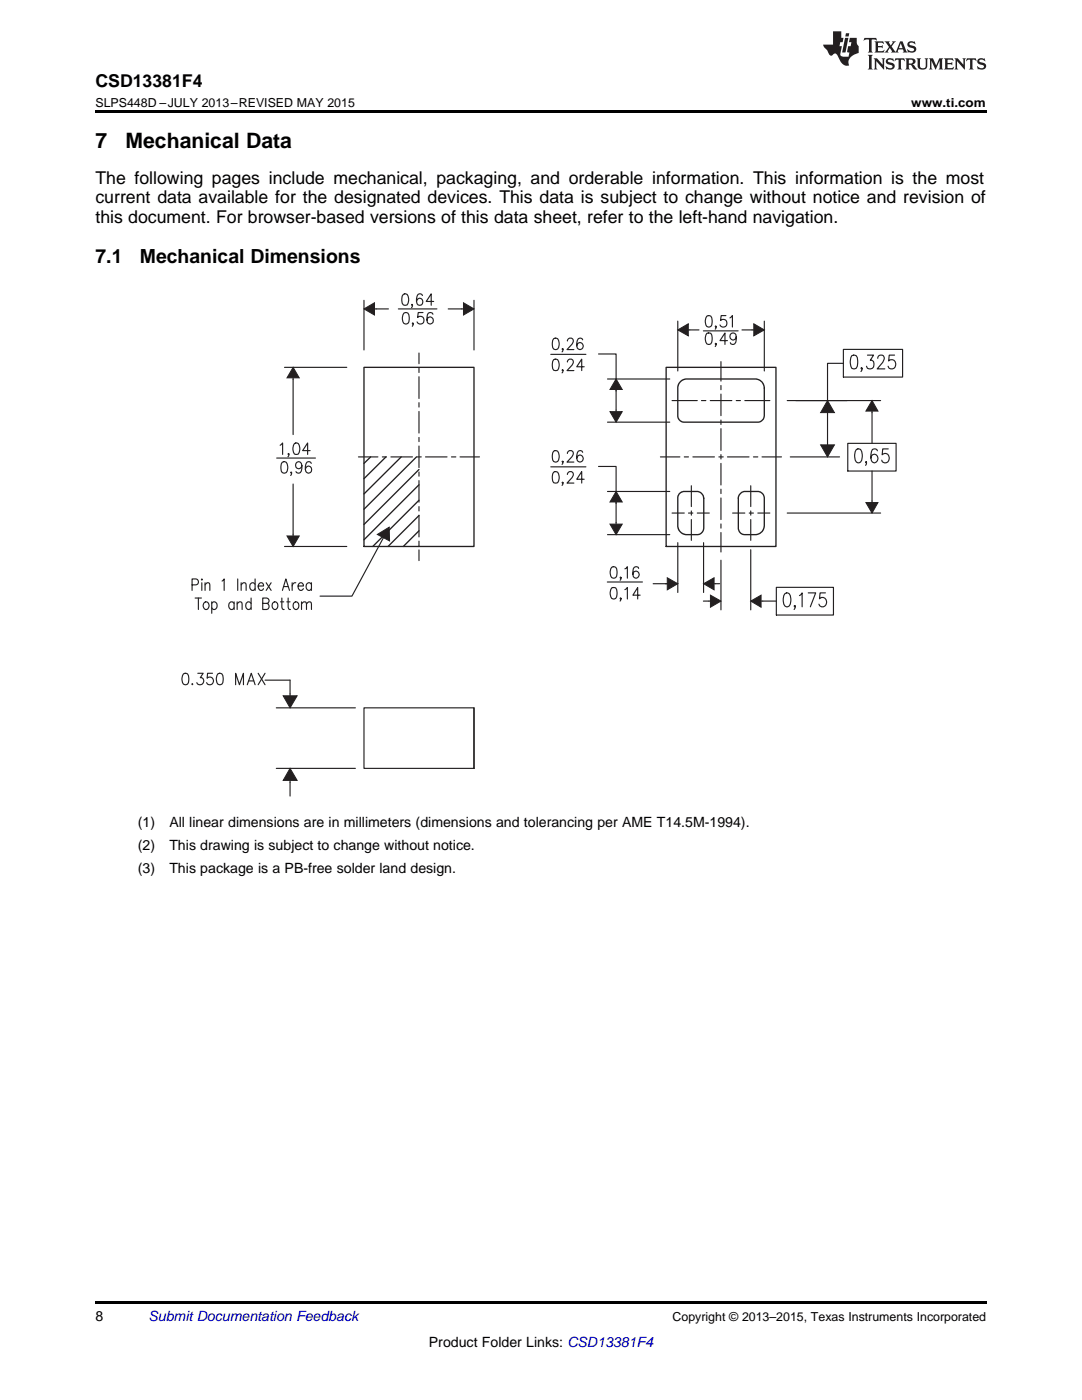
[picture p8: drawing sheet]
<svg xmlns="http://www.w3.org/2000/svg" width="216mm" height="279mm" viewBox="0 0 216 279" stroke-linecap="round" stroke-linejoin="round" font-family="sans-serif">
<path d="M19 259.7h177.8v.5h-177.8z" fill="#000"/>
<path d="M74 91.2l-1.4 1.3M77 91.2l-4.4 4.3M80.1 91.2l-7.5 7.4M83.1 91.2l-10.5 10.4M83.6 93.7l-11 11M83.6 96.8l-11 10.9M83.6 99.8l-9.2 9.3M83.6 102.9l-6.2 6.2M83.6 105.9l-3.1 3.2M83.6 109l-.1 .1" fill="none" stroke="#231f20" stroke-width=".27"/>
<g fill="none" stroke="#231f20" stroke-width=".23">
<path d="M56.8 73.3h12.4M58.5 75.7v11M83.6 70.5v2.1M83.6 73.5v.8M83.6 75.2v4.3M143.9 72.2v3.9M143.9 76.9v.9M143.9 78.6v4.4M58.5 96.6v10M71.5 91.2h3.9M76.3 91.2h.8M78 91.2h4.3"/>
<path d="M83.2 91.2h.9M83.6 80.4v.8M83.6 82.1v4.3M83.6 87.3v.8M83.6 89v4.3M83.6 94.2v.8M83.6 95.9v4.3M84.9 91.2h4.3M90.1 91.2h.9M91.8 91.2h3.9M143.9 83.8v.9M143.9 85.5v4.4"/>
<path d="M143.9 90.7v.9M143.9 92.5v4.3M143.9 97.6v.9M143.9 99.4v4.3M56.8 109.1h12.4M83.6 101.1v.9M83.6 102.8v4.4M83.6 108v.9M83.6 109.7v2.2M143.9 104.6v.8M143.9 106.3v3.9"/>
</g>
<path d="M58.5 73.3l1.2 2.1h-2.4z" fill="#231f20"/>
<path d="M58.5 73.3l1.2 2.1h-2.4z" fill="none" stroke="#231f20" stroke-width=".2"/>
<path d="M58.5 75.4v.3" fill="none" stroke="#231f20" stroke-width=".23"/>
<path d="M57.3 107h2.4l-1.2 2.1z" fill="#231f20"/>
<path d="M57.3 107h2.4l-1.2 2.1z" fill="none" stroke="#231f20" stroke-width=".2"/>
<path d="M72.6 59.9v9.9M94.6 59.9v9.9M75.1 61.7h2.4M89.4 61.7h2.7M58.5 106.6v.4" fill="none" stroke="#231f20" stroke-width=".23"/>
<path d="M72.6 61.7l2.1-1.3v2.5z" fill="#231f20"/>
<path d="M72.6 61.7l2.1-1.3v2.5z" fill="none" stroke="#231f20" stroke-width=".2"/>
<path d="M74.7 61.7h.4" fill="none" stroke="#231f20" stroke-width=".23"/>
<path d="M92.5 60.4l2.1 1.3-2.1 1.2z" fill="#231f20"/>
<path d="M92.5 60.4l2.1 1.3-2.1 1.2z" fill="none" stroke="#231f20" stroke-width=".2"/>
<g fill="none" stroke="#231f20" stroke-width=".23">
<path d="M92.1 61.7h.4M134.1 79.9h5M135.2 64.1v9.9M137.6 65.8h1.9M140 79.9h.8M141.7 79.9h4.3M146.9 79.9h.8M148 65.8h2.1M148.6 79.9h5M152.5 64.1v9.9M55.2 91.4h7.7M55.9 88.9l.5-.5v2.3"/>
<path d="M56.3 92.3l.5-.2a1.31 1.31 0 0 1 .5 1.9 .62 .62 0 0 1-.6 .4 .62 .62 0 0 1-.6-.4 2.37 2.37 0 0 1 .2-1.7zM57.6 90.6h-.1l.1-.1v.1l-.1 .5M58.2 94.3l-.1 .1-.1-.1 .1-.1 .1 .1-.2 .6M58.8 88.5l.4-.1a1.36 1.36 0 0 1 .5 1.9 .65 .65 0 0 1-.9 .3 1.91 1.91 0 0 1 0-2.1zM60.2 92.9a.63 .63 0 0 1-.8 .5 .63 .63 0 0 1-.3-.9 .63 .63 0 0 1 1 0 2.1 2.1 0 0 1-.2 1.8 .59 .59 0 0 1-.8-.2M61.9 89.9h-1.5l1-1.5v2.3M62.1 92.5a.55 .55 0 0 0-.9-.2 1.86 1.86 0 0 0 0 2 .64 .64 0 0 0 .9-.2 .64 .64 0 0 0-.2-.9 .64 .64 0 0 0-.9 .2l-.1 .3M137.9 96.9v4.2M149.8 96.9v4.2M134.1 102.4h2.4M137.4 102.4h.9M137.9 102v.8"/>
<path d="M137.9 103.7v4.1M139.1 102.4h2.4M146.2 102.4h2.4M149.5 102.4h.8M149.8 102v.8M149.8 103.7v4.1M151.2 102.4h2.4M36.6 134.5l.5-.1a1.06 1.06 0 0 1 .6 1.3l-.1 .5a.62 .62 0 0 1-.6 .5 .62 .62 0 0 1-.6-.5 1.97 1.97 0 0 1 .2-1.7zM38.4 136.4v.3l.1-.2M39.5 134.4h1l-.5 .8a.71 .71 0 0 1 .5 1.2 .71 .71 0 0 1-1.2-.2M42.4 134.4h-1l-.1 1a.74 .74 0 0 1 1.1 0 .74 .74 0 0 1-.1 1.1 .74 .74 0 0 1-1.1-.3M43.5 134.5l.5-.1a1.06 1.06 0 0 1 .5 1.3v.5a.62 .62 0 0 1-.6 .5 .62 .62 0 0 1-.6-.5 1.97 1.97 0 0 1 .2-1.7z"/>
<path d="M47 136.7v-2.3l.8 2.3 .8-2.3v2.3M49.3 136.7l.8-2.3 .8 2.3M49.6 135.9h1M51.5 134.4l1.4 2.3M52.9 134.4l-1.4 2.3M72.6 141.3h22v12h-22z"/>
</g>
<path d="M72.6 73.3h22v35.8h-22zM132.9 73.3h21.9v35.8h-21.9zM135.7 76.2l.4-.3 .7-.3h14.1l.5 .2 .7 .5 .4 1v5.7a1.42 1.42 0 0 1-1.1 1.3h-15.1a1.38 1.38 0 0 1-1.1-1.2v-5.9zM135.5 98.6l.8-.5h3a1.49 1.49 0 0 1 1.1 1.3v6.1a1.42 1.42 0 0 1-1.1 1.2h-2.7l-.7-.4-.5-.6-.2-.6v-5.9zM147.6 98.7l.4-.4 .5-.2h2.9a1.43 1.43 0 0 1 1.1 1.2v5.7l-.2 .7-.6 .7-.6 .3h-2.6a1.36 1.36 0 0 1-1.2-1.1v-6.4zM94.6 141.3v12" fill="none" stroke="#231f20" stroke-width=".27"/>
<path d="M135.2 65.8l2.1-1.2v2.4z" fill="#231f20"/>
<path d="M135.2 65.8l2.1-1.2v2.4z" fill="none" stroke="#231f20" stroke-width=".2"/>
<path d="M137.3 65.8h.3" fill="none" stroke="#231f20" stroke-width=".23"/>
<path d="M150.4 64.6l2.1 1.2-2.1 1.2z" fill="#231f20"/>
<path d="M150.4 64.6l2.1 1.2-2.1 1.2z" fill="none" stroke="#231f20" stroke-width=".2"/>
<g fill="none" stroke="#231f20" stroke-width=".23">
<path d="M80.5 58.8l.4-.2a1.31 1.31 0 0 1 .5 1.9 .66 .66 0 0 1-.9 .3 1.91 1.91 0 0 1 0-2zM84.3 59a.55 .55 0 0 0-.9-.2 1.91 1.91 0 0 0 0 2 .67 .67 0 0 0 1-.6 .67 .67 0 0 0-1-.6l-.3 .6M79.5 61.7h7.7M80.6 62.5l.5-.1a1.08 1.08 0 0 1 .6 1.3l-.1 .5a.62 .62 0 0 1-.6 .5 .62 .62 0 0 1-.6-.5 1.97 1.97 0 0 1 .2-1.7zM82.3 60.8h-.2l.1-.1 .1 .1-.2 .6M82.5 64.5l-.2 .2v-.3a.47 .47 0 0 1 0 .7M84.4 62.4h-.9l-.2 1a.74 .74 0 0 1 1.1 0 .74 .74 0 0 1-.1 1.1 .74 .74 0 0 1-1.1-.3M86.4 62.7a.6 .6 0 0 0-.9-.2 2.08 2.08 0 0 0 0 2 .66 .66 0 0 0 .9-.2 .66 .66 0 0 0-.2-.9 .66 .66 0 0 0-.9 .2l-.1 .3M86.5 60.2h-1.4l.9-1.6v2.3M141 66.5a.69 .69 0 0 1 1 .4 2.36 2.36 0 0 1-.2 1.7l-.5 .1a1.31 1.31 0 0 1-.5-1.8zM142.9 68.6l-.1 .1-.1-.1 .1-.1 .1 .1-.2 .6M145.2 68h-1.5l1-1.5v2.2"/>
<path d="M146.9 67.2a.67 .67 0 0 1-.9 .5 .67 .67 0 0 1-.4-.9 .67 .67 0 0 1 1-.3 1.78 1.78 0 0 1 0 2.1 .56 .56 0 0 1-.9-.2M150.1 65.8h.3M157.1 79.9h18.6M174 82.3v6.2M174 94v6M157.1 102.4h18.6"/>
</g>
<path d="M172.8 100.3h2.4l-1.2 2.1z" fill="#231f20"/>
<path d="M172.8 100.3h2.4l-1.2 2.1z" fill="none" stroke="#231f20" stroke-width=".2"/>
<path d="M174 100v.3" fill="none" stroke="#231f20" stroke-width=".23"/>
<path d="M174 79.9l1.2 2.1h-2.4z" fill="#231f20"/>
<path d="M174 79.9l1.2 2.1h-2.4z" fill="none" stroke="#231f20" stroke-width=".2"/>
<path d="M121.2 75.6h12.4M174 82v.3" fill="none" stroke="#231f20" stroke-width=".23"/>
<path d="M122.9 75.6l1.3 2.1h-2.5z" fill="#231f20"/>
<path d="M122.9 75.6l1.3 2.1h-2.5z" fill="none" stroke="#231f20" stroke-width=".2"/>
<path d="M122.9 77.7v.3M121.2 98.1h12.4" fill="none" stroke="#231f20" stroke-width=".23"/>
<path d="M122.9 98.1l1.3 2.1h-2.5z" fill="#231f20"/>
<path d="M122.9 98.1l1.3 2.1h-2.5z" fill="none" stroke="#231f20" stroke-width=".2"/>
<path d="M122.9 98.1v6.2M121.2 106.7h12.4" fill="none" stroke="#231f20" stroke-width=".23"/>
<path d="M121.7 104.6h2.5l-1.3 2.1z" fill="#231f20"/>
<path d="M121.7 104.6h2.5l-1.3 2.1z" fill="none" stroke="#231f20" stroke-width=".2"/>
<path d="M122.9 75.6v6.2M121.2 84.3h12.4M122.9 104.3v.3" fill="none" stroke="#231f20" stroke-width=".23"/>
<path d="M121.7 82.2h2.5l-1.3 2.1z" fill="#231f20"/>
<path d="M121.7 82.2h2.5l-1.3 2.1z" fill="none" stroke="#231f20" stroke-width=".2"/>
<path d="M110.5 90l.5-.1a1.31 1.31 0 0 1 .5 1.9 .62 .62 0 0 1-.6 .4 .62 .62 0 0 1-.6-.4 2.36 2.36 0 0 1 .2-1.8zM112.3 92.1v.1l-.2-.1h.2l-.2 .6M113.2 90.5v-.1a.63 .63 0 0 1 1-.4l.1 .2a.87 .87 0 0 1-.2 .9l-1 1.1h1.4M116.3 90.3l-.1-.3-.5-.1a1.39 1.39 0 0 0-.5 2 .65 .65 0 0 0 1 0 .65 .65 0 0 0-.2-1 .65 .65 0 0 0-.9 .6M122.9 81.8v.4M130.3 116.5h4.9M135.2 108.3v9.9" fill="none" stroke="#231f20" stroke-width=".23"/>
<path d="M140.4 116.5l2.1-1.2v2.4z" fill="#231f20"/>
<path d="M140.4 116.5l2.1-1.2v2.4z" fill="none" stroke="#231f20" stroke-width=".2"/>
<path d="M142.5 116.5h.3M143.9 111.8v9.9" fill="none" stroke="#231f20" stroke-width=".23"/>
<path d="M149.8 120l2.1-1.2v2.4z" fill="#231f20"/>
<path d="M149.8 120l2.1-1.2v2.4z" fill="none" stroke="#231f20" stroke-width=".2"/>
<path d="M140.4 108.3v9.9M151.9 120h.3" fill="none" stroke="#231f20" stroke-width=".23"/>
<path d="M133.1 115.3l2.1 1.2-2.1 1.2z" fill="#231f20"/>
<path d="M133.1 115.3l2.1 1.2-2.1 1.2z" fill="none" stroke="#231f20" stroke-width=".2"/>
<path d="M132.8 116.5h.3M149.8 109.7v12" fill="none" stroke="#231f20" stroke-width=".23"/>
<path d="M141.8 118.8l2.1 1.2-2.1 1.2z" fill="#231f20"/>
<path d="M141.8 118.8l2.1 1.2-2.1 1.2z" fill="none" stroke="#231f20" stroke-width=".2"/>
<g fill="none" stroke="#231f20" stroke-width=".23">
<path d="M158.8 79.9h10.2M168.3 69.7h11.8v5.6h-11.8zM168.3 72.5h-3.2v7.4M170 71l.3-.1 .5 .1a2.69 2.69 0 0 1 0 2.5l-.3 .1-.5-.1a2.69 2.69 0 0 1 0-2.5zM172 73.5l-.1 .1-.1-.1 .1-.1a.56 .56 0 0 1-.1 .8M173.1 70.9h1.2l-.6 1h.3a.88 .88 0 0 1 .3 1.3 .88 .88 0 0 1-1.3 .2l-.1-.3M175.1 71.5l.2-.4a.72 .72 0 0 1 1-.1 .96 .96 0 0 1-.2 1.3l-1.1 1.3h1.6M178.5 70.9h-1.1l-.1 1.2a.9 .9 0 0 1 1.5 .4 .9 .9 0 0 1-1.1 1.1l-.3-.1-.2-.4M131.8 91.2h3.9M136.5 91.2h.9M138.3 91.2h4.3M143.4 91.2h.9"/>
<path d="M145.2 91.2h4.3M150.3 91.2h.9M152.1 91.2h3.8M157.7 91.2h9.8M165.1 82.7v5.7M169.2 88.5h9.6v5.5h-9.6zM170.9 89.7l.5-.1a1.35 1.35 0 0 1 .7 1.5l-.2 .7-.2 .4-.5 .2a1.38 1.38 0 0 1-.7-1.6zM172.9 92.2l-.1 .2-.1-.2 .1-.1 .1 .1-.2 .7M175.1 90a.64 .64 0 0 0-1-.3 2.69 2.69 0 0 0 0 2.5 .82 .82 0 0 0 1.1-.5 .82 .82 0 0 0-.7-1 .7 .7 0 0 0-.7 .7M177.2 89.6h-1.1l-.1 1.2a.87 .87 0 0 1 1.2 0 .87 .87 0 0 1 0 1.2 .87 .87 0 0 1-1.2 .1l-.1-.3M122.1 113.2a.65 .65 0 0 1 .9 .3 2.36 2.36 0 0 1-.1 1.8 .65 .65 0 0 1-1-.3 1.97 1.97 0 0 1 .2-1.8zM123.9 115.3l-.1 .1-.1-.1 .1-.1 .1 .1-.2 .5"/>
<path d="M124.7 113.5l.5-.4v2.3M127.4 113.4v-.2a.65 .65 0 0 0-1 .3 1.99 1.99 0 0 0 .2 1.8 .66 .66 0 0 0 .8-.2 .66 .66 0 0 0-.1-.9 .66 .66 0 0 0-.9 .1l-.1 .3M141.5 120h.3M152.2 120h2.7M154.9 117.2h11.4v5.5h-11.4zM156.6 118.5l.6-.2a1.38 1.38 0 0 1 .6 1.6l-.3 1.1-.6 .1a1.38 1.38 0 0 1-.6-1.6zM159.5 118.9l.6-.6v2.8M161.3 118.3h1.5l-1.1 2.8M164.7 118.3h-1.1l-.1 1.2a.87 .87 0 0 1 1.2 .1 .87 .87 0 0 1 0 1.2 .87 .87 0 0 1-1.2 0l-.1-.2M158.7 121l-.1 .1-.1-.1 .1-.2a.57 .57 0 0 1-.1 .8"/>
</g>
<path d="M163.8 88.8h2.7l-1.4 2.4z" fill="#231f20"/>
<path d="M163.8 88.8h2.7l-1.4 2.4z" fill="none" stroke="#231f20" stroke-width=".2"/>
<path d="M165.1 88.4v.4" fill="none" stroke="#231f20" stroke-width=".23"/>
<path d="M165.1 79.9l1.4 2.4h-2.7z" fill="#231f20"/>
<path d="M165.1 79.9l1.4 2.4h-2.7z" fill="none" stroke="#231f20" stroke-width=".2"/>
<g fill="none" stroke="#231f20" stroke-width=".23">
<path d="M109.9 70.7h7M110.5 67.6l.5-.1a1.31 1.31 0 0 1 .5 1.8 .62 .62 0 0 1-.6 .5 .62 .62 0 0 1-.6-.5 2.36 2.36 0 0 1 .2-1.7zM110.5 71.8l.5-.1a1.31 1.31 0 0 1 .5 1.8 .69 .69 0 0 1-1 .4 2.14 2.14 0 0 1 0-2.1zM112.3 69.7v.1l-.2-.1h.2l-.2 .5M112.3 73.9h-.2l.2-.1v.1l-.2 .5M113.2 68.1v-.2a.63 .63 0 0 1 1-.3l.1 .1a.87 .87 0 0 1-.2 1l-1 1.1h1.4M113.2 72.2v-.1a.63 .63 0 0 1 1-.3l.1 .1a.86 .86 0 0 1-.2 1l-1 1.1h1.4M116.3 67.8l-.1-.2-.5-.1a1.39 1.39 0 0 0-.5 2 .65 .65 0 0 0 1 0 .65 .65 0 0 0-.2-1 .65 .65 0 0 0-.9 .5M116.6 73.2h-1.5l1-1.5v2.3M119.4 70.6h3.5v6.2M140.4 66h6.9M141 63.1l.5-.1a1.06 1.06 0 0 1 .6 1.3l-.1 .6a.62 .62 0 0 1-.6 .4 .62 .62 0 0 1-.6-.4 1.97 1.97 0 0 1 .2-1.8z"/>
<path d="M142.9 65.2l-.1 .1-.1-.1 .1-.2 .1 .2-.2 .5M144.8 63h-.9l-.1 1a.74 .74 0 0 1 1.1 0 .74 .74 0 0 1-.2 1.1 .74 .74 0 0 1-1-.2M145.6 63.4l.5-.4v2.3M109.9 93.2h7M110.5 94.2l.5-.1a1.31 1.31 0 0 1 .5 1.9 .69 .69 0 0 1-1 .3 2.14 2.14 0 0 1 0-2.1zM112.3 96.3h-.2l.2-.1v.1l-.2 .6M113.2 94.7v-.1a.63 .63 0 0 1 1-.4l.1 .1a.86 .86 0 0 1-.2 1l-1 1.1h1.4M116.6 95.6h-1.5l1-1.5v2.3M119.4 93.1h3.5v6.1M165.1 82.3v.4M121.2 116.1h7M122.1 117.3a.69 .69 0 0 1 .9 .4 2.36 2.36 0 0 1-.1 1.7l-.5 .1a1.31 1.31 0 0 1-.5-1.8z"/>
<path d="M123.9 119.4l-.1 .1-.1-.1 .1-.1 .1 .1-.2 .6M124.7 117.7l.5-.4v2.2M127.7 118.8h-1.4l.9-1.5v2.2M57.9 135.7v2.8M55.1 141.3h15.8M55.1 153.3h15.8M57.9 156.1v2.8"/>
</g>
<path d="M56.5 138.9h2.8l-1.4 2.4z" fill="#231f20"/>
<path d="M56.5 138.9h2.8l-1.4 2.4z" fill="none" stroke="#231f20" stroke-width=".2"/>
<path d="M57.9 138.5v.4" fill="none" stroke="#231f20" stroke-width=".23"/>
<path d="M57.9 153.3l1.4 2.4h-2.8z" fill="#231f20"/>
<path d="M57.9 153.3l1.4 2.4h-2.8z" fill="none" stroke="#231f20" stroke-width=".2"/>
<path d="M140.4 120h1.1M142.8 116.5h.8M52.9 135.7h5M57.9 155.7v.4" fill="none" stroke="#231f20" stroke-width=".23"/>
<path d="M75.3 106.7l2.4-1.5v2.8z" fill="#231f20"/>
<path d="M75.3 106.7l2.4-1.5v2.8z" fill="none" stroke="#231f20" stroke-width=".2"/>
<g fill="none" stroke="#231f20" stroke-width=".23">
<path d="M38.3 116.7l1.1-.1a.61 .61 0 0 0 .2-.6 .61 .61 0 0 0-.5-.5h-.8v2.3M38.9 119.4h1.3M39.6 119.4v2.2M40.3 115.5l.1 .2-.1 .1zM40.3 116.3v1.5M40.9 116.7l.4-.4 .5 .1 .1 1.4M40.9 116.3v1.5M44.3 116l.4-.5v2.3M47.4 115.5v2.3M48.1 116.7l.5-.4 .4 .1 .1 1.4M48.1 116.3v1.5M50.1 119.4v2.2"/>
<path d="M50.9 116.6a.54 .54 0 0 0-.5-.3 .54 .54 0 0 0-.5 .3 .71 .71 0 0 0 0 .9 .71 .71 0 0 0 .8 .2l.2-.2M50.9 115.5v2.3M51.5 117h1.1v-.3a.49 .49 0 0 0-.5-.4 .49 .49 0 0 0-.5 .3 .78 .78 0 0 0 .6 1.2l.4-.3M53.1 116.3l1 1.5M54.1 116.3l-1 1.5M56.2 119.4v1.8l.2 .3 .3 .1M56.4 117.8l.6-2.3 .8 2.3M56.6 117.1h.9M57.5 119.4v1.8l.1 .3 .4 .1M58.3 116.3v1.5M59 116.3a.64 .64 0 0 0-.7 .7M59.5 117h1v-.3a.52 .52 0 0 0-.4-.4 .52 .52 0 0 0-.5 .3 .78 .78 0 0 0 .6 1.2l.3-.3"/>
<path d="M62.1 116.6a.54 .54 0 0 0-.4-.3 .54 .54 0 0 0-.5 .3 .71 .71 0 0 0-.1 .9 .71 .71 0 0 0 .9 .2l.1-.2M62.1 116.3v1.5M76.5 107.3l-6.3 11.7h-6.3M40.8 120.2a.5 .5 0 0 1 .8 .2 .78 .78 0 0 1-.6 1.2l-.2-.1a.9 .9 0 0 1 0-1.3zM42.3 120.4a.54 .54 0 0 1 .4-.3 .54 .54 0 0 1 .5 .3 .72 .72 0 0 1 0 .9 .72 .72 0 0 1-.8 .2l-.1-.2M42.3 120.1v2.3M46.7 120.4l-.2-.2a.72 .72 0 0 0-.9 .4 .72 .72 0 0 0 .3 .9l.5 .1 .3-.3M46.7 120.1v1.5M47.3 120.5l.5-.4 .4 .1 .1 1.4M47.3 120.1v1.5M50.1 120.4a.55 .55 0 0 0-.5-.3 .55 .55 0 0 0-.5 .3 .78 .78 0 0 0 .6 1.2l.4-.3M52.4 120.4h.8a.54 .54 0 0 0 .5-.5 .54 .54 0 0 0-.5-.5h-.8v2.2h.8a.63 .63 0 0 0 .5-.6 .63 .63 0 0 0-.5-.6"/>
<path d="M54.4 120.4a.55 .55 0 0 1 .5-.3 .55 .55 0 0 1 .5 .3 .78 .78 0 0 1-.6 1.2 .86 .86 0 0 1-.4-1.2zM56 120.1h.6M57.2 120.1h.7M58.6 120.4a.55 .55 0 0 1 .5-.3 .55 .55 0 0 1 .5 .3 .78 .78 0 0 1-.7 1.2 .86 .86 0 0 1-.3-1.2zM60.2 120.5l.4-.4 .5 .1 .1 1.4M60.2 120.1v1.5M61.2 120.5l.4-.4 .5 .1v1.4"/>
</g>
<path d="M19 22h177.8v.5h-177.8z" fill="#000"/>
<g fill="#231f20">
<path d="M172.5 7.6l-.1 .5 .4-.2h.6v.1v2.1l-.2 .4h.9l-.2-.4v-2.1l.1-.1h.5l.5 .2-.2-.5zM174.5 8.3l.2 .3v1.5l-.2 .4h1.8l.2-.6a1.04 1.04 0 0 1-1.3 .2v-.7h.6l.3 .2v-.6l-.3 .2h-.6v-.6l.8-.1 .4 .3-.2-.5zM176.5 8.3l.9 1.1-.9 1.1h.8l-.2-.2 .4-.7 .5 .7-.2 .2h1.5l-.2-.2 .2-.4h.9l.1 .4-.2 .2h1l-.3-.3-.7-1.9h-.5l-.9 2-.8-1 .9-1h-.8l.1 .3-.4 .5-.3-.6 .1-.2zM179.7 8.6l.4 1h-.7zM181.3 8.4a.63 .63 0 0 0-.2 .7 .63 .63 0 0 0 .6 .4l.6 .2 .1 .2a.75 .75 0 0 1-.7 .4 .75 .75 0 0 1-.6-.5l.1 .7 .1-.1a1.11 1.11 0 0 0 1.5-.6 1.13 1.13 0 0 0-1.2-.8l-.1-.4a1.04 1.04 0 0 1 1.2 .2l-.2-.5-.2 .1-.4-.2zM173.2 10.9l.2 .4v2.2l-.2 .4h1l-.3-.4v-2.2l.3-.4zM174.3 11.6l.3 .4v1.5l-.3 .4h.8l-.2-.4v-1.3l1.5 1.7v-1.9l.2-.4h-.7l.2 .4v.9l-1.1-1.3zM177 11.8a.62 .62 0 0 0-.2 .7 .62 .62 0 0 0 .6 .4l.6 .1 .1 .3a.76 .76 0 0 1-.7 .3 .76 .76 0 0 1-.7-.4l.2 .7 .1-.1a1.11 1.11 0 0 0 1.5-.6 1.13 1.13 0 0 0-1.2-.8l-.1-.4a1.04 1.04 0 0 1 1.2 .2l-.2-.6-.2 .1-.5-.1zM178.7 11.6l-.2 .6a.61 .61 0 0 1 .8-.3v1.6l-.2 .4h.9l-.2-.4v-1.6a.63 .63 0 0 1 .7 .3l-.1-.6zM180.6 11.6l.3 .4v1.5l-.3 .4h1l-.2-.2-.1-.8 .6 .2a.76 .76 0 0 0 1.2 .7l-1-1a.58 .58 0 0 0 .6-.5 .58 .58 0 0 0-.5-.6zM181.4 11.9h.1a.45 .45 0 0 1 .5 .1 .45 .45 0 0 1 .1 .5l-.8 .2zM182.9 11.6l.2 .2a2.17 2.17 0 0 0 .3 1.9 .99 .99 0 0 0 1.6-.6v-1.1l.2-.4h-.7l.2 .2a1.92 1.92 0 0 1-.2 1.8 .6 .6 0 0 1-.9-.5v-1.1l.2-.4zM185.4 11.6l.2 .4v1.5l-.2 .4h.7l-.2-.4v-1.4l.8 1.8 .8-1.8v1.4l-.2 .4h.9l-.2-.4v-1.5l.2-.4h-.8l-.6 1.5-.6-1.5zM188.4 11.6l.2 .4v1.5l-.2 .4h1.8l.1-.6a1.04 1.04 0 0 1-1.2 .1v-.6h.5l.4 .2v-.6l-.4 .2h-.5v-.7h.8l.3 .3-.1-.6zM190.5 11.6l.2 .4v1.5l-.2 .4h.7l-.2-.4v-1.3l1.5 1.7v-1.9l.2-.4h-.7l.2 .4v.9l-1.1-1.3zM192.9 11.6l-.1 .6a.61 .61 0 0 1 .7-.3l.1 1.6-.3 .4h1l-.3-.4 .1-1.6a.63 .63 0 0 1 .7 .3l-.1-.6zM195.2 11.8a.62 .62 0 0 0-.2 .7 .62 .62 0 0 0 .6 .4l.6 .1 .1 .3a.76 .76 0 0 1-.7 .3 .76 .76 0 0 1-.6-.4l.1 .7 .1-.1a1.11 1.11 0 0 0 1.6-.6 1.13 1.13 0 0 0-1.3-.8l-.1-.4a1.04 1.04 0 0 1 1.2 .2l-.1-.6-.2 .1-.5-.1z"/>
<path d="M166.2 6.3v2.6h-1.9v.4l.8 .9a.91 .91 0 0 0 1 .8 .56 .56 0 0 1 .5-.3 .56 .56 0 0 1 .5 .3l.4 .8a1.53 1.53 0 0 0 1.9 1.2 1.54 1.54 0 0 1 1-2.1l.9-.3v-1.4a1.52 1.52 0 0 1-.4-1.6h-1.3l-.2 .8h.5l-.2 .8h-.5l-.1 1v.2l.4 .1-.2 .8a1.93 1.93 0 0 1-1.6-.3l.3-1.8h-.5l.2-.8h.4l.2-.8h-.4v-1.3zM168.6 7.6l-.6 2.9h.7l.6-2.9zM168.8 6.6l-.1 .7h.6l.2-.7z"/>
</g>
<g font-size="4.2">
<text x="19" y="29.6">7</text>
<text x="25" y="29.6">Mechanical Data</text>
</g>
<g font-size="3.9">
<text x="19" y="52.5">7.1</text>
<text x="27.9" y="52.5">Mechanical Dimensions</text>
</g>
<g font-size="3.5">
<text x="19" y="17.3">CSD13381F4</text>
<text x="19" y="36.7">The following pages include mechanical, packaging, and orderable information. This information is the most</text>
<text x="19" y="40.6">current data available for the designated devices. This data is subject to change without notice and revision of</text>
<text x="19" y="44.4">this document. For browser-based versions of this data sheet, refer to the left-hand navigation.</text>
</g>
<g font-size="2.8">
<text x="27.5" y="165.1">(1)</text>
<text x="33.8" y="165.1">All linear dimensions are in millimeters (dimensions and tolerancing per AME T14.5M-1994).</text>
<text x="27.5" y="169.7">(2)</text>
<text x="33.8" y="169.7">This drawing is subject to change without notice.</text>
<text x="27.5" y="174.3">(3)</text>
<text x="33.8" y="174.3">This package is a PB-free solder land design.</text>
<text x="19" y="263.6">8</text>
<text x="85.6" y="268.9">Product Folder Links: CSD13381F4</text>
</g>
<text font-size="2.8" fill="#0000c8" x="29.6" y="263.6">Submit Documentation Feedback</text>
<g font-size="2.5">
<text x="19" y="21.4">SLPS448D –JULY 2013–REVISED MAY 2015</text>
<text x="181.8" y="21.4">www.ti.com</text>
<text x="134.2" y="263.6">Copyright © 2013–2015, Texas Instruments Incorporated</text>
</g>
</svg>
